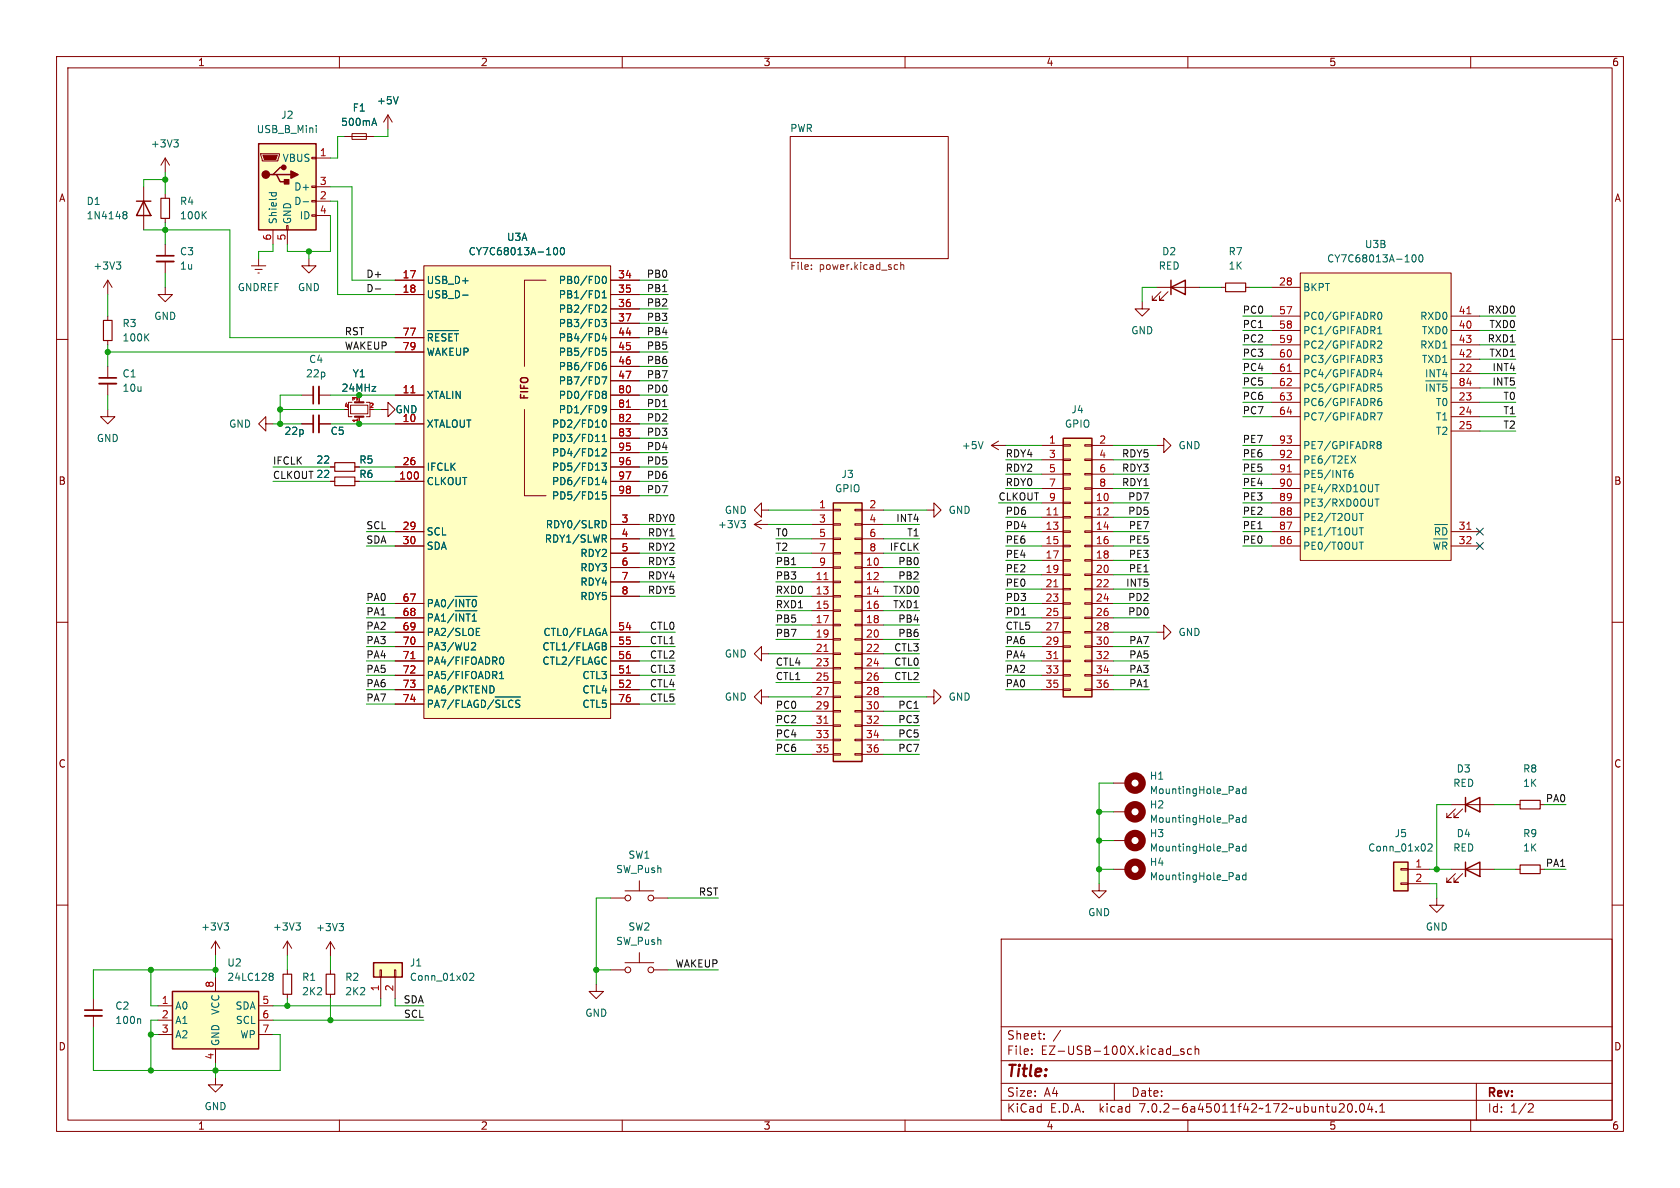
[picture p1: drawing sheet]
<svg xmlns="http://www.w3.org/2000/svg" width="297mm" height="210mm" viewBox="0 0 297 210" stroke-linecap="round" stroke-linejoin="round" font-family="sans-serif">
<g fill="none" stroke="#840000" stroke-width=".18">
<path d="M10 10h277v190h-277zM12 12h273v186h-273zM60 10v2M110 10v2M160 10v2M210 10v2M260 10v2M25.4 33v7.6M29.2 27.9l-.8 1.3M29.2 27.9v2.6M29.2 34.3v.8M29.2 38.6v.8"/>
<path d="M29.2 27.9l.8 1.3M46.1 27.2h3.3v.2l-.3 1h-2.7zM50.7 39.9h.2v.7h-.2zM55.1 38h.8v.2h-.8zM55.1 35.4h.8v.3h-.8zM55.1 32.9h.8v.2h-.8zM55.1 27.8h.8v.3h-.8zM55.9 27.9h2.5M55.9 35.6h2.5M55.9 33h2.5M55.9 38.1h2.5M61 24.1h5"/>
<path d="M62.2 23.6h2.6v1h-2.6zM68.6 20.3l-.8 1.3M68.6 20.3v2.6M68.6 20.3l.7 1.3M139.7 24.1h27.9v21.6h-27.9zM10 60h2M19 49.5l-.7 1.3M19 49.5v2.6M19 55.9v.7M19 49.5l.8 1.3M29.2 50.8v1.3h1.3l-1.3 1.2-1.3-1.2h1.3M29.2 43.2v2"/>
<path d="M29.2 46.2v2.1M44.4 47h2.6M45.1 47.6h1.3M45.6 48.3h.2M45.7 45.7v1.3M48.3 40.6v2.6M50.8 40.6v2.6M54.6 45.7v1.3h1.3l-1.3 1.3-1.3-1.3h1.3M69.8 49.5h5.1M69.8 52.1h5.1M69.8 59.7h5.1M74.9 47h33v80h-33z"/>
<path d="M96.5 49.5h-3.8v15.3M107.9 49.5h5.1M107.9 52.1h5.1M107.9 54.6h5.1M107.9 57.2h5.1M107.9 59.7h5.1M201.9 53.3v1.3h1.3l-1.3 1.3-1.2-1.3h1.2M204.5 50.8h7.6M205.2 51.6l-1.5 1.5h.8h-.8v-.8M206.5 51.6l-1.5 1.5h.7h-.7v-.8M215.9 50.8h.8M220.2 50.8h.8"/>
<path d="M224.8 50.8h5.1M224.8 58.4h5.1M224.8 55.9h5.1M229.9 48.3h26.6v50.8h-26.6zM256.5 58.4h5.1M256.5 55.9h5.1M285 60h2M19 72.4v1.3h1.3l-1.3 1.2-1.2-1.2h1.2M19 60.2v.8M19 64.8v2M19 67.8v2.1M47 74.9v-1.2l-1.3 1.2 1.3 1.3v-1.3h1.3"/>
<path d="M53.3 74.9h2.1M53.3 69.9h2.1M56.4 74.9h2M56.4 69.9h2M62 71.6h3v1.6h-3zM62.2 71.1h-.6v2.6h.6M63.5 69.9v1.2M63.5 73.7v1.2M64.8 71.1h.6v2.6h-.6M67.3 72.4h1.3v-1.3l1.2 1.3-1.2 1.3v-1.3M69.8 74.9h5.1M69.8 69.9h5.1"/>
<path d="M69.8 62.2h5.1M92.7 72.4v15.2h3.8M107.9 74.9h5.1M107.9 69.9h5.1M107.9 62.2h5.1M107.9 64.8h5.1M107.9 67.3h5.1M107.9 72.4h5.1M107.9 77.5h5.1M175.3 78.7h2.5M175.3 78.7l1.2 .8M176.5 78l-1.2 .7"/>
<path d="M184.1 78.7h3.9M188 78.6h1.2v.3h-1.2zM191.8 78.6h1.2v.3h-1.2zM193 78.7h3.8M204.5 78.7h1.2v-1.2l1.3 1.2-1.3 1.3v-1.3M224.8 66h5.1M224.8 71.1h5.1M224.8 73.7h5.1M224.8 63.5h5.1M224.8 61h5.1M224.8 68.6h5.1M224.8 78.7h5.1"/>
<path d="M256.5 66h5.1M256.5 71.1h5.1M256.5 73.7h5.1M256.5 76.2h5.1M256.5 63.5h5.1M256.5 61h5.1M256.5 68.6h5.1M58.4 85.1h.8M58.4 82.6h.8M62.7 85.1h.8M62.7 82.6h.8M69.8 94h5.1"/>
<path d="M69.8 96.5h5.1M69.8 85.1h5.1M69.8 82.6h5.1M107.9 85.1h5.1M107.9 82.6h5.1M107.9 92.7h5.1M107.9 95.3h5.1M107.9 97.8h5.1M107.9 80h5.1M107.9 87.6h5.1M133.3 92.7h2.6M133.3 92.7l1.3 .8"/>
<path d="M134.6 90.2v1.2l-1.3-1.2 1.3-1.3v1.3h1.3M134.6 91.9l-1.3 .8M143.5 92.7h3.8M143.5 95.3h3.8M143.5 97.8h3.8M143.5 90.2h3.8M147.3 97.7h1.3v.2h-1.3zM147.3 95.1h1.3v.3h-1.3zM147.3 92.6h1.3v.2h-1.3zM147.3 90h1.3v.3h-1.3zM151.1 97.7h1.3v.2h-1.3zM151.1 95.1h1.3v.3h-1.3z"/>
<path d="M151.1 92.6h1.3v.2h-1.3zM151.1 90h1.3v.3h-1.3zM152.4 92.7h3.8M152.4 95.3h3.8M152.4 97.8h3.8M152.4 90.2h3.8M163.8 90.2h1.3v-1.3l1.3 1.3-1.3 1.2v-1.2M184.1 94h3.9M184.1 96.5h3.9M184.1 91.4h3.9M184.1 88.9h3.9M184.1 86.4h3.9"/>
<path d="M184.1 83.8h3.9M184.1 81.3h3.9M184.1 99.1h3.9M188 98.9h1.2v.3h-1.2zM188 96.4h1.2v.2h-1.2zM188 93.9h1.2v.2h-1.2zM188 91.3h1.2v.3h-1.2zM188 88.8h1.2v.2h-1.2zM188 86.2h1.2v.3h-1.2zM188 83.7h1.2v.2h-1.2zM188 81.2h1.2v.2h-1.2zM191.8 98.9h1.2v.3h-1.2z"/>
<path d="M191.8 96.4h1.2v.2h-1.2zM191.8 93.9h1.2v.2h-1.2zM191.8 91.3h1.2v.3h-1.2zM191.8 88.8h1.2v.2h-1.2zM191.8 86.2h1.2v.3h-1.2zM191.8 83.7h1.2v.2h-1.2zM191.8 81.2h1.2v.2h-1.2zM193 94h3.8M193 96.5h3.8M193 91.4h3.8M193 88.9h3.8M193 86.4h3.8"/>
<path d="M193 83.8h3.8M193 81.3h3.8M193 99.1h3.8M224.8 94h5.1M224.8 96.5h5.1M224.8 91.4h5.1M224.8 88.9h5.1M224.8 86.4h5.1M224.8 83.8h5.1M224.8 81.3h5.1M256.5 94h5.1M256.5 96.5h5.1"/>
<path d="M10 110h2M69.8 106.7h5.1M69.8 109.2h5.1M69.8 111.8h5.1M69.8 114.3h5.1M69.8 116.8h5.1M69.8 119.4h5.1M107.9 111.8h5.1M107.9 114.3h5.1M107.9 116.8h5.1M107.9 119.4h5.1M107.9 100.3h5.1"/>
<path d="M107.9 102.9h5.1M107.9 105.4h5.1M134.6 115.6v1.2l-1.3-1.2 1.3-1.3v1.3h1.3M143.5 100.3h3.8M143.5 102.9h3.8M143.5 105.4h3.8M143.5 108h3.8M143.5 110.5h3.8M143.5 113h3.8M143.5 115.6h3.8M143.5 118.1h3.8M147.3 118h1.3v.2h-1.3z"/>
<path d="M147.3 115.4h1.3v.3h-1.3zM147.3 112.9h1.3v.3h-1.3zM147.3 110.4h1.3v.2h-1.3zM147.3 107.8h1.3v.3h-1.3zM147.3 105.3h1.3v.2h-1.3zM147.3 102.7h1.3v.3h-1.3zM147.3 100.2h1.3v.3h-1.3zM151.1 118h1.3v.2h-1.3zM151.1 115.4h1.3v.3h-1.3zM151.1 112.9h1.3v.3h-1.3zM151.1 110.4h1.3v.2h-1.3zM151.1 107.8h1.3v.3h-1.3z"/>
<path d="M151.1 105.3h1.3v.2h-1.3zM151.1 102.7h1.3v.3h-1.3zM151.1 100.2h1.3v.3h-1.3zM152.4 100.3h3.8M152.4 102.9h3.8M152.4 105.4h3.8M152.4 108h3.8M152.4 110.5h3.8M152.4 113h3.8M152.4 115.6h3.8M152.4 118.1h3.8M184.1 101.6h3.9"/>
<path d="M184.1 104.1h3.9M184.1 106.7h3.9M184.1 109.2h3.9M184.1 111.8h3.9M184.1 114.3h3.9M184.1 116.8h3.9M184.1 119.4h3.9M188 119.3h1.2v.2h-1.2zM188 116.7h1.2v.3h-1.2zM188 114.2h1.2v.2h-1.2zM188 111.6h1.2v.3h-1.2zM188 109.1h1.2v.2h-1.2z"/>
<path d="M188 106.6h1.2v.2h-1.2zM188 104h1.2v.3h-1.2zM188 101.5h1.2v.2h-1.2zM191.8 119.3h1.2v.2h-1.2zM191.8 116.7h1.2v.3h-1.2zM191.8 114.2h1.2v.2h-1.2zM191.8 111.6h1.2v.3h-1.2zM191.8 109.1h1.2v.2h-1.2zM191.8 106.6h1.2v.2h-1.2zM191.8 104h1.2v.3h-1.2zM191.8 101.5h1.2v.2h-1.2zM193 101.6h3.8"/>
<path d="M193 104.1h3.8M193 106.7h3.8M193 109.2h3.8M193 111.8h3.8M193 114.3h3.8M193 116.8h3.8M193 119.4h3.8M204.5 111.8h1.2v-1.3l1.3 1.3-1.3 1.2v-1.2M285 110h2M69.8 121.9h5.1M69.8 124.5h5.1M107.9 121.9h5.1"/>
<path d="M107.9 124.5h5.1M134.6 123.2v1.3l-1.3-1.3 1.3-1.3v1.3h1.3M143.5 120.7h3.8M143.5 123.2h3.8M143.5 125.7h3.8M143.5 128.3h3.8M143.5 130.8h3.8M143.5 133.4h3.8M147.3 133.2h1.3v.3h-1.3zM147.3 130.7h1.3v.2h-1.3zM147.3 128.1h1.3v.3h-1.3zM147.3 125.6h1.3v.3h-1.3z"/>
<path d="M147.3 123.1h1.3v.2h-1.3zM147.3 120.5h1.3v.3h-1.3zM151.1 133.2h1.3v.3h-1.3zM151.1 130.7h1.3v.2h-1.3zM151.1 128.1h1.3v.3h-1.3zM151.1 125.6h1.3v.3h-1.3zM151.1 123.1h1.3v.2h-1.3zM151.1 120.5h1.3v.3h-1.3zM152.4 120.7h3.8M152.4 123.2h3.8M152.4 125.7h3.8M152.4 128.3h3.8"/>
<path d="M152.4 130.8h3.8M152.4 133.4h3.8M163.8 123.2h1.3v-1.3l1.3 1.3-1.3 1.3v-1.3M184.1 121.9h3.9M188 121.8h1.2v.2h-1.2zM191.8 121.8h1.2v.2h-1.2zM193 121.9h3.8M196.8 138.4h2.6M10 160h2M107.9 158.8h2.6M110.5 157.5h5.1M113 155.7v1.8"/>
<path d="M115.6 158.8h2.5M194.3 156.2v1.3h1.3l-1.3 1.3-1.3-1.3h1.3M196.8 153.7h2.6M196.8 143.5h2.6M196.8 148.6h2.6M247.6 156.1h1.3v.2h-1.3zM247.6 153.5h1.3v.3h-1.3zM248.9 153.7h3.8M248.9 156.2h3.8M254 158.8v1.2h1.3l-1.3 1.3-1.3-1.3h1.3M256.5 153.7h7.7M256.5 142.2h7.7"/>
<path d="M257.3 154.4l-1.5 1.6h.7h-.7v-.8M257.3 143l-1.5 1.5h.7h-.7v-.7M258.6 154.4l-1.6 1.6h.8h-.8v-.8M258.6 143l-1.6 1.5h.8h-.8v-.7M268 153.7h.7M268 142.2h.7M272.3 153.7h.7M272.3 142.2h.7M285 160h2M16.5 176.5v2.1M16.5 179.6v2M27.9 177.8h2.6"/>
<path d="M38.1 166.4l-.8 1.2M38.1 166.4v2.5M38.1 172.7v2.6M38.1 166.4l.8 1.2M45.7 177.8h2.6M50.8 166.4l-.8 1.2M50.8 166.4v2.5M50.8 171.5v.7M50.8 175.8v.7M50.8 166.4l.8 1.2M58.4 166.5l-.7 1.2M58.4 166.5v2.5"/>
<path d="M58.4 171.5v.7M58.4 175.8v.7M58.4 166.5l.8 1.2M67.2 171.5h.2v1.2h-.2zM67.3 172.7v3.8M69.7 171.5h.3v1.2h-.3zM69.8 172.7v3.8M105.4 174v1.3h1.3l-1.3 1.2-1.3-1.2h1.3M107.9 171.5h2.6M110.5 170.2h5.1M113 168.4v1.8M115.6 171.5h2.5"/>
<path d="M177 166h108v32h-108zM27.9 180.3h2.6M27.9 182.9h2.6M38.1 190.5v1.3h1.3l-1.3 1.2-1.3-1.2h1.3M38.1 185.4v2.6M45.7 180.3h2.6M45.7 182.9h2.6M60 198v2M110 198v2M160 198v2M177 194.5h108M177 191.5h108"/>
<path d="M177 187.5h108M177 181.5h108M182.4 186.3v.1M182.4 185.5v.1M184.6 183.6v.1M184.6 182.8v.1M197 191.5v3M207.3 186.5h1.1M209.3 185.5l-.4-.1-.2 .2 .1 .2 .5 .2v.3h-.6M210 198v2M210.6 185.5l-.4-.1-.3 .3v.4l.2 .2h.5M211.3 185.5l.2-.1 .4 .1v.9"/>
<path d="M211.3 184.9v1.5M237.5 195.2l.1 .2v.3l-.9 .9h.9M238.4 195.2l.2-.1a.81 .81 0 0 1 .6 .6 .81 .81 0 0 1-.3 .8l-.2 .1a.81 .81 0 0 1-.3-1.4zM239.7 196.5v.1M240.5 195.2l.2-.1a.81 .81 0 0 1 .6 .6 .81 .81 0 0 1-.3 .8l-.1 .1a.81 .81 0 0 1-.4-1.4zM242.1 195l-.3 1.1h.9M242.5 195.6v1M243.3 196.5v.1M243.9 196.6h.9M243.9 195.5l.5-.4v1.5M260 198v2M261 191.5v6.5"/>
<path d="M270.4 195.1l.5 .1 .2 .3-1 1.1h1"/>
<circle cx="111" cy="158.8" r=".51"/>
<circle cx="115.1" cy="158.8" r=".51"/>
<circle cx="111" cy="171.5" r=".51"/>
<circle cx="115.1" cy="171.5" r=".51"/>
</g>
<path d="M139.7 24.1h27.9v21.6h-27.9z" fill="#fff" stroke="#fff" stroke-width=".18"/>
<path d="M143.4 47.5v.1M143.4 46.8v.2M158.3 46.8h.4M158.7 47.6h-.4M159.2 46.9l.2-.1h.3l.1 .8M159.2 46.4v1.2" fill="none" stroke="#725600" stroke-width=".18"/>
<path d="M28.4 35.1h1.6v3.5h-1.6zM18.3 56.6h1.5v3.6h-1.5zM216.7 50h3.5v1.6h-3.5zM59.2 81.8h3.5v1.5h-3.5zM59.2 84.3h3.5v1.6h-3.5zM268.7 152.9h3.6v1.5h-3.6zM268.7 141.5h3.6v1.5h-3.6zM50 172.2h1.6v3.6h-1.6zM57.7 172.2h1.5v3.6h-1.5z" fill="none" stroke="#840000" stroke-width=".2"/>
<g fill="#ffffc2" stroke="#ffffc2" stroke-width=".18">
<path d="M246.4 152.4h2.5v5.1h-2.5z"/>
<path d="M66 170.2h5.1v2.5h-5.1z"/>
<path d="M45.7 25.4h10.2v15.2h-10.2z"/>
<path d="M229.9 48.3h26.6v50.8h-26.6z"/>
<path d="M30.5 175.3h15.2v10.1h-15.2z"/>
<path d="M188 77.5h5v45.7h-5z"/>
<path d="M74.9 47h33v80h-33z"/>
<path d="M147.3 88.9h5.1v45.7h-5.1z"/>
</g>
<g fill="none" stroke="#840000" stroke-width=".25">
<path d="M24.1 35.6h2.6M25.4 35.6l1.3 2.5h-2.6zM45.7 25.4h10.2v15.2h-10.2zM48.3 30.9h.6l.6 1.2h1.3M48.9 30.9h2.5M50.2 29.6h-.7l-1.2 1.3h-.7M207 50.8l2.5-1.3v2.6zM207 49.5v2.6M188 77.5h5v45.7h-5zM147.3 88.9h5.1v45.7h-5.1zM246.4 152.4h2.5v5.1h-2.5zM259.1 153.7l2.5-1.3v2.5z"/>
<path d="M259.1 142.2l2.5-1.2v2.5zM259.1 141v2.5M259.1 152.4v2.5M30.5 175.3h15.2v10.1h-15.2zM66 170.2h5.1v2.5h-5.1z"/>
</g>
<g fill="none" stroke="#006464" stroke-width=".18">
<path d="M70.4 17.1l-.4 1.3M22 37.4h.2l.2 .3-.2 .3M22 38h.2M22.2 38l.2 .2v.2l-.2 .3h-.2M30.7 24.7h.8l-.4 .5M31.3 25.2l.2 .2v.3l-.2 .3M47.6 34.1h1.2M48.1 34.1l-.1 .3M48.8 34.1v.3M53.6 35.7h1M55.9 22.2v.1M55.9 22.6v.8"/>
<path d="M65.9 21.8h.6M66.2 20.9l.4 1.3M20.6 46.3h.7l-.4 .5M21.1 46.8l.2 .2v.3l-.2 .3M75.6 58.4h5.5M76.5 59.2l-.3-.2h-.5v1.3M77.6 59h-.6v1.3M78.8 59.1l-.5-.1-.2 .2M80 59h-.6v1.3M80.3 59h.8M80.7 59v1.3M81.8 52.2h1"/>
<path d="M98 43.9l.2-.1a.68 .68 0 0 1 .4 .6 .68 .68 0 0 1-.4 .6l-.2-.1-.1-.3zM99.2 43.9l.2-.1a.68 .68 0 0 1 .4 .6 .68 .68 0 0 1-.4 .6l-.2-.1-.1-.3zM106.4 56.5h.8l-.4 .5 .3 .1v.5l-.1 .1-.6-.1M106.5 54l.5-.1 .2 .4-.8 .9h.8M106.5 52.7h.7M106.5 51.8l.3-.4v1.3M106.6 49l.2-.2a.68 .68 0 0 1 .4 .7 .68 .68 0 0 1-.4 .6l-.2-.1-.1-.4zM106.8 58.9l-.3 1h.8M107.1 59.4v.9M243.6 59h.7M243.6 58.1l.3-.4v1.3M243.7 55.3l.2-.1a.68 .68 0 0 1 .4 .6 .68 .68 0 0 1-.4 .7l-.2-.2"/>
<path d="M249.7 45.2l.2-.2a.68 .68 0 0 1 .5 .7 .68 .68 0 0 1-.5 .6l-.2-.1-.1-.4zM250.9 45.2l.2-.2a.68 .68 0 0 1 .5 .7 .68 .68 0 0 1-.5 .6l-.2-.1-.1-.4zM105.3 78.1h.7M106.4 66.6h.9l-.6 1.3M106.5 69.4l.2-.2h.4l.1 .3-.2 .2M106.5 71.9l.2-.2 .4 .1a.84 .84 0 0 1-.3 1.2h-.2M106.5 78.1h.7M106.5 79.4l.5-.1 .2 .4-.8 .9h.8M106.5 77.2l.3-.4v1.3M106.5 69.5l.2 .2M106.5 72.3l.2 .2h.3l.2-.2M106.6 74.4l.2-.2a.68 .68 0 0 1 .4 .7 .68 .68 0 0 1-.4 .6l-.2-.1-.1-.4z"/>
<path d="M106.7 69.7h.3M106.7 69.7l-.2 .3M107 69.7l.2 .3-.1 .3-.4 .1-.2-.2M107.1 64.1h-.4a.86 .86 0 0 0 0 1.3l.4-.2 .1-.4-.2-.2h-.3l-.2 .2M107.1 61.5h-.6v.7l.2-.2 .4 .1 .1 .2-.1 .4-.1 .1-.5-.1M173.8 78.1l-.4 1.2M243.5 62.8h.8l-.4 .5 .3 .1 .1 .4-.3 .3h-.3M243.5 73h.8l-.5 1.2M243.6 78.1h.3l.2 .1 .1 .2-.3 .2M243.6 78.5l.1 .1M243.6 60.3h.4l.3 .3-.8 .9h.8M243.6 68.4h.4l.3 .2-.1 .5h-.6"/>
<path d="M243.6 67.9h.6M243.7 71l.3-.1 .3 .3-.1 .4h-.5M243.7 78.6h.2M243.7 78.6l-.1 .1M243.9 65.3l-.3 .9h.7M243.9 78.6l.3 .2-.1 .4-.2 .1h-.3M244.2 65.8v.8M244.2 70.4l-.4 .1-.2 .2M252 67.3h3.9M252.2 67.9v1.3M253.6 67.9v1.3l-.8-1.3v1.3M254 67.9h.7"/>
<path d="M254.3 67.9v1.3M255.7 67.9h-.6v.6M106.4 81.9h.8l-.4 .5 .3 .1v.5l-.1 .1-.6-.1M106.8 92a.68 .68 0 0 1 .4 .7 .68 .68 0 0 1-.4 .6M106.8 95.2l.4 .6M106.8 84.3l-.3 1h.8M107 94.6l.2 .2-.1 .3-.1 .1M107.1 84.8v.9M107.1 86.9h-.6v.7l.2-.2 .4 .1 .1 .2-.1 .4-.1 .1-.5-.1M131 92h.8l-.5 .5M131.5 92.5l.3 .3v.3l-.3 .2M238.5 83.7l.5-.1 .2 .3-.1 .4-.4 .1-.2-.1"/>
<path d="M238.8 80.6l.9 1.3M239.1 83.1l-.4 .1-.2 .2M239.7 80.6l-.9 1.3M240.3 93.3h.7M240.3 95.8h.7M240.3 90.8h.7M240.7 90.8v1.2M240.7 93.3v1.3M240.7 95.8v1.3M243.1 88.2h.7M243.1 85.7h.7M243.4 85.7v1.2"/>
<path d="M243.4 88.2v1.3M253.5 95.8l.3 1.3M253.6 92.7h2.3M254.5 93.5l-.2-.2h-.5v1.3M254.6 95.8l-.3 1.3M255.1 95.8v1.3M255.7 93.6l-.2-.2-.4-.1v1.3M75.7 108.5v1.3M76.5 106.2l-.3-.2h-.5v1.3M76.8 107.3l.5-1.3 .4 1.3M76.8 109.8l.5-1.3 .4 1.3M78.1 106.2l.2-.2 .4 .2"/>
<path d="M78.4 108.5v1.3M80.2 105.9l-1.1 1.7M80.2 108.5l-1.1 1.6M80.5 105.4h3.8M80.5 108h3.8M80.6 106v1.3M80.6 108.5v1.3M82 106v1.3l-.8-1.3v1.3M82 108.5v1.3l-.8-1.3v1.3M82.4 106h.7M82.8 106v1.3M82.8 108.5v1.3"/>
<path d="M83.5 113.6l.5 .1 .1 .3-.8 .9h.8M83.5 106.2l.3-.2 .3 .2M83.8 108.5v1.3M84.2 111.7h.4M84.2 112.3h.6M88.3 120h.7M88.3 119.1l.4-.4v1.3M88.5 116.2h.1a.68 .68 0 0 1 .5 .6 .68 .68 0 0 1-.5 .6h-.1M106.6 112h.6M106.9 113.6l.2 .3-.2 .3 .2 .1 .1 .3-.2 .3h-.5M106.9 111.1l.4 1.2M107 116.2l.2 .1"/>
<path d="M107.2 117.3l-.2 .1M76.5 124l-.3-.2h-.5v1.2M76.8 125l.5-1.2 .4 1.2M78 123.8h.8l-.5 1.2M80.2 123.7l-1.1 1.7M81.2 123.8h-.6v1.2M81.7 123.8v1.2M82.6 125l.4-1.2 .4 1.2M84.5 123.8h-.5l-.2 .3M85.8 124.1l-.2-.3h-.5v1.2M86.9 121.2a.68 .68 0 0 1 .5 .7 .68 .68 0 0 1-.5 .6M87.3 123.7l-1.1 1.7"/>
<path d="M87.5 123.2h4.5M88.4 123.8h-.5l-.2 .2M88.9 123.8v1.2M90.7 123.9l-.4-.1-.3 .3M91.9 123.8h-.5l-.2 .2M218.7 139.4l.4 .1v.8M219.1 139.7l-.4 .1M220.3 139v1.3M220.3 139.5l-.4-.1-.2 .3 .1 .5h.5M218.7 144.5l.4 .1v.8M218.7 149.6l.4 .1v.7M218.7 154.7h.4v.8"/>
<path d="M219.1 150.4h-.4M219.1 145.3l-.4 .1M219.1 144.8l-.4 .1M219.1 155.5h-.4M219.1 155h-.4M219.1 140.2l-.4 .1M219.1 149.9l-.4 .1M220.3 149.7l-.4-.1-.2 .2 .1 .6h.5M220.3 144.6l-.4-.1-.2 .3 .1 .5h.5M220.3 144.1v1.3M220.3 149.2v1.2M220.3 154.3v1.2"/>
<path d="M220.3 154.7h-.4l-.2 .2 .1 .6h.5M252.5 149.3l.4-.1 .3 .3-.8 .9h.8M39.6 163.1h.8l-.4 .5M40.2 163.6l.2 .3v.3l-.2 .2M47.8 172h.3l.2 .3-.2 .3M47.8 172.6h.3M48.1 172.6l.2 .2v.3l-.2 .2h-.3M52.3 163.1h.8l-.4 .5M52.9 163.6l.2 .3v.3l-.2 .2M59.9 163.3h.8l-.4 .4M60.5 163.7l.2 .3v.3l-.2 .2M83 172.2l.5-.2 .3 .4-.8 .9h.8"/>
<path d="M24.7 180.1l.2 .2v.6"/>
</g>
<g fill="none" stroke="#840000" stroke-width="1.3">
<circle cx="200.7" cy="138.4" r="1.27"/>
<circle cx="200.7" cy="143.5" r="1.27"/>
<circle cx="200.7" cy="153.7" r="1.27"/>
<circle cx="200.7" cy="148.6" r="1.27"/>
</g>
<path d="M27.7 46.2h3M17.5 67.8h3.1M56.4 68.3v3.1M56.4 73.4v3.1M15 179.6h3" fill="none" stroke="#840000" stroke-width=".33"/>
<path d="M27.7 45.2h3M17.5 66.8h3.1M55.4 68.3v3.1M55.4 73.4v3.1M15 178.6h3" fill="none" stroke="#840000" stroke-width=".3"/>
<g fill="#840000" stroke="#840000" stroke-width=".25">
<path d="M51.4 30.2l1.3 .7-1.3 .6z"/>
<path d="M50.3 31.8h.8v.7h-.8z"/>
<circle cx="47" cy="30.9" r=".63"/>
<circle cx="50.2" cy="29.6" r=".38"/>
</g>
<path d="M46.5 27.4h2.5l-.2 .8h-2.1z" fill="#840000" stroke="#840000" stroke-width=".18"/>
<g fill="none" stroke="#a90000" stroke-width=".18">
<path d="M259.3 55.5h.7M72.6 69.4h.8M110.7 72h.8M227.6 65.6h.7M186.3 91h.7M227.6 83.4h.7M259.3 93.6h.7M72.6 116.4h.8M110.7 119h.8M145.7 102.5h.7M145.7 115.2h.7M186.3 103.7h.7"/>
<path d="M186.3 116.4h.7M145.7 127.9h.7"/>
</g>
<path d="M62.7 73.7h1.6M62.7 71.1h1.6" fill="none" stroke="#840000" stroke-width=".38"/>
<path d="M66.3 51.1h1M117.1 51.6h.8" fill="none" stroke="#0f0f0f" stroke-width=".18"/>
<g fill="none" stroke="#009600" stroke-width=".18">
<path d="M29.2 30.5v3.8M29.2 39.4v3.8M29.2 31.8h-3.8v1.2M58.4 35.6h1.3v16.5h10.1M58.4 33h3.8v16.5h7.6M58.4 38.1v6.4h-7.6v-1.3M61 24.1h-1.3v3.8h-1.3M68.6 22.9v1.2h-2.6M19 52.1v3.8M25.4 40.6h15.2v19.1h29.2M29.2 48.3v2.5M48.3 43.2v1.3h-2.6v1.2"/>
<path d="M54.6 44.5v1.2M113 57.2h5.1M113 52.1h5.1M113 59.7h5.1M113 49.5h5.1M113 54.6h5.1M204.5 50.8h-2.6v2.5M212.1 50.8h3.8M219.7 55.9h5.1M219.7 58.4h5.1M221 50.8h3.8M261.6 55.9h6.4"/>
<path d="M261.6 58.4h6.4M19 62.2h50.8M19 61v3.8M19 69.9v2.5M48.3 74.9h5M49.5 72.4h11.5M53.3 69.9h-3.8v5M58.4 74.9h11.4M58.4 69.9h11.4M66 72.4h1.3M113 77.5h5.1M113 74.9h5.1"/>
<path d="M113 72.4h5.1M113 67.3h5.1M113 69.9h5.1M113 62.2h5.1M113 64.8h5.1M177.8 78.7h6.3M196.8 78.7h7.7M219.7 71.1h5.1M219.7 73.7h5.1M219.7 68.6h5.1M219.7 78.7h5.1M219.7 66h5.1"/>
<path d="M219.7 61h5.1M219.7 63.5h5.1M261.6 71.1h6.4M261.6 73.7h6.4M261.6 68.6h6.4M261.6 66h6.4M261.6 61h6.4M261.6 63.5h6.4M261.6 76.2h6.4M48.3 82.6h10.1M48.3 85.1h10.1M63.5 82.6h6.3"/>
<path d="M63.5 85.1h6.3M64.8 94h5M64.8 96.5h5M113 82.6h5.1M113 85.1h5.1M113 80h5.1M113 92.7h6.4M113 87.6h5.1M113 97.8h6.4M113 95.3h6.4M135.9 92.7h7.6M135.9 90.2h7.6"/>
<path d="M137.2 97.8h6.3M137.2 95.3h6.3M156.2 92.7h6.4M156.2 97.8h6.4M156.2 95.3h6.4M156.2 90.2h7.6M176.5 88.9h7.6M177.8 91.4h6.3M177.8 94h6.3M177.8 96.5h6.3M177.8 81.3h6.3M177.8 83.8h6.3"/>
<path d="M177.8 86.4h6.3M177.8 99.1h6.3M196.8 91.4h6.4M196.8 94h6.4M196.8 96.5h6.4M196.8 81.3h6.4M196.8 83.8h6.4M196.8 86.4h6.4M196.8 88.9h6.4M196.8 99.1h6.4M219.7 91.4h5.1M219.7 94h5.1"/>
<path d="M219.7 96.5h5.1M219.7 81.3h5.1M219.7 83.8h5.1M219.7 86.4h5.1M219.7 88.9h5.1M64.8 114.3h5M64.8 109.2h5M64.8 106.7h5M64.8 119.4h5M64.8 111.8h5M64.8 116.8h5M113 102.9h6.4"/>
<path d="M113 114.3h6.4M113 119.4h6.4M113 111.8h6.4M113 105.4h6.4M113 100.3h6.4M113 116.8h6.4M135.9 115.6h7.6M137.2 102.9h6.3M137.2 118.1h6.3M137.2 110.5h6.3M137.2 113h6.3M137.2 105.4h6.3"/>
<path d="M137.2 100.3h6.3M137.2 108h6.3M156.2 102.9h6.4M156.2 118.1h6.4M156.2 115.6h6.4M156.2 110.5h6.4M156.2 113h6.4M156.2 105.4h6.4M156.2 100.3h6.4M156.2 108h6.4M177.8 114.3h6.3M177.8 104.1h6.3"/>
<path d="M177.8 109.2h6.3M177.8 106.7h6.3M177.8 101.6h6.3M177.8 119.4h6.3M177.8 111.8h6.3M177.8 116.8h6.3M196.8 114.3h6.4M196.8 104.1h6.4M196.8 109.2h6.4M196.8 106.7h6.4M196.8 101.6h6.4M196.8 119.4h6.4"/>
<path d="M196.8 111.8h7.7M196.8 116.8h6.4M64.8 121.9h5M64.8 124.5h5M113 121.9h6.4M113 124.5h6.4M135.9 123.2h7.6M137.2 125.7h6.3M137.2 130.8h6.3M137.2 128.3h6.3M137.2 133.4h6.3M137.2 120.7h6.3"/>
<path d="M156.2 125.7h6.4M156.2 130.8h6.4M156.2 128.3h6.4M156.2 133.4h6.4M156.2 120.7h6.4M156.2 123.2h7.6M177.8 121.9h6.3M196.8 138.4h-2.5v17.8M196.8 121.9h6.4M107.9 158.8h-2.5v15.2M118.1 158.8h8.9M194.3 153.7h2.5"/>
<path d="M194.3 148.6h2.5M194.3 143.5h2.5M252.7 153.7h3.8M252.7 156.2h1.3v2.6M256.5 142.2h-2.5v11.5M264.2 153.7h3.8M264.2 142.2h3.8M273 153.7h3.9M273 142.2h3.9M26.7 171.5v6.3h1.2M38.1 171.5h-21.6v5M38.1 168.9v3.8"/>
<path d="M50.8 168.9v2.6M50.8 176.5v1.3M58.4 169v2.5M58.4 176.5v3.8M67.3 176.5v1.3h-19M69.8 176.5v1.3h5.1M105.4 171.5h2.5M118.1 171.5h8.9M16.5 181.6v7.6h33v-6.3h-1.2M26.7 182.9h1.2M27.9 180.3h-1.2v8.9M38.1 188v2.5"/>
<path d="M48.3 180.3h26.6"/>
</g>
<path d="M261 95.9l1.2 1.2M261 93.4l1.2 1.2M262.2 95.9l-1.2 1.2M262.2 93.4l-1.2 1.2" fill="none" stroke="#000084" stroke-width=".18"/>
<g fill="#009600" stroke="#009600" stroke-width=".18">
<circle cx="29.2" cy="40.6" r=".46"/>
<circle cx="54.6" cy="44.5" r=".46"/>
<circle cx="50.8" cy="177.8" r=".46"/>
<circle cx="58.4" cy="180.3" r=".46"/>
<circle cx="105.4" cy="171.5" r=".46"/>
<circle cx="63.5" cy="69.9" r=".46"/>
<circle cx="49.5" cy="74.9" r=".46"/>
<circle cx="63.5" cy="74.9" r=".46"/>
<circle cx="49.5" cy="72.4" r=".46"/>
<circle cx="19" cy="62.2" r=".46"/>
<circle cx="29.2" cy="31.8" r=".46"/>
<circle cx="38.1" cy="171.5" r=".46"/>
<circle cx="26.7" cy="171.5" r=".46"/>
<circle cx="26.7" cy="189.2" r=".46"/>
<circle cx="26.7" cy="182.9" r=".46"/>
<circle cx="38.1" cy="189.2" r=".46"/>
<circle cx="254" cy="153.7" r=".46"/>
<circle cx="194.3" cy="153.7" r=".46"/>
<circle cx="194.3" cy="148.6" r=".46"/>
<circle cx="194.3" cy="143.5" r=".46"/>
</g>
<text font-size="2.8" fill="#840000" x="178" y="190.8">Title:</text>
<g font-size="2.1" fill="#840000">
<text x="178" y="183.9">Sheet:</text>
<text x="186.2" y="183.9">/</text>
<text x="178" y="186.6">File:</text>
<text x="184" y="186.6">EZ-USB-100X.kicad_sch</text>
<text x="178" y="196.8">KiCad</text>
<text x="178" y="194">Size:</text>
<text x="184.6" y="194">A4</text>
<text x="185.7" y="196.8">E.D.A.</text>
<text x="194.4" y="196.8">kicad</text>
<text x="200" y="194">Date:</text>
<text x="201.5" y="196.8">7.0.2-6a45011f42~172~ubuntu20.04.1</text>
<text x="263" y="194.2">Rev:</text>
<text x="263" y="196.8">Id:</text>
<text x="267" y="196.8">1/2</text>
</g>
<g font-size="1.8" fill="#840000">
<text x="35" y="11.8">1</text>
<text x="85" y="11.8">2</text>
<text x="135" y="11.8">3</text>
<text x="185" y="11.8">4</text>
<text x="235" y="11.8">5</text>
<text x="285" y="11.8">6</text>
<text x="10.4" y="35.8">A</text>
<text x="285.4" y="35.8">A</text>
<text x="93.7" y="70.8" transform="rotate(-90 93.7 70.8)">FIFO</text>
<text x="10.3" y="85.8">B</text>
<text x="285.3" y="85.8">B</text>
<text x="10.3" y="135.8">C</text>
<text x="285.3" y="135.8">C</text>
<text x="10.3" y="185.8">D</text>
<text x="285.3" y="185.8">D</text>
<text x="35" y="199.8">1</text>
<text x="85" y="199.8">2</text>
<text x="135" y="199.8">3</text>
<text x="185" y="199.8">4</text>
<text x="235" y="199.8">5</text>
<text x="285" y="199.8">6</text>
</g>
<g font-size="1.8" fill="#006464">
<text x="45.3" y="23.7">USB_B_Mini</text>
<text x="49.6" y="21.1">J2</text>
<text x="60.2" y="22.4">500mA</text>
<text x="62.3" y="19.9">F1</text>
<text x="66.6" y="18.6">+5V</text>
<text x="139.7" y="23.4">PWR</text>
<text x="26.6" y="26.2">+3V3</text>
<text x="49.8" y="28.8">VBUS</text>
<text x="51.9" y="33.8">D+</text>
<text x="15.2" y="36.4">D1</text>
<text x="15.2" y="38.9">1N4148</text>
<text x="31.8" y="36.4">R4</text>
<text x="31.8" y="38.9">100K</text>
<text x="49.1" y="39.6" transform="rotate(-90 49.1 39.6)">Shield</text>
<text x="51.6" y="39.6" transform="rotate(-90 51.6 39.6)">GND</text>
<text x="51.9" y="36.4">D-</text>
<text x="52.9" y="38.9">ID</text>
<text x="16.4" y="47.8">+3V3</text>
<text x="31.8" y="45.3">C3</text>
<text x="31.8" y="47.8">1u</text>
<text x="82.8" y="45.3">CY7C68013A-100</text>
<text x="89.6" y="42.7">U3A</text>
<text x="204.8" y="47.8">RED</text>
<text x="205.4" y="45.3">D2</text>
<text x="217.1" y="45.3">R7</text>
<text x="217.1" y="47.8">1K</text>
<text x="234.6" y="46.5">CY7C68013A-100</text>
<text x="241.2" y="44">U3B</text>
<text x="42" y="51.6">GNDREF</text>
<text x="52.6" y="51.6">GND</text>
<text x="75.4" y="50.4">USB_D+</text>
<text x="75.4" y="52.9">USB_D-</text>
<text x="98.7" y="50.4">PB0/FD0</text>
<text x="98.7" y="52.9">PB1/FD1</text>
<text x="230.4" y="51.6">BKPT</text>
<text x="21.6" y="58">R3</text>
<text x="27.2" y="56.7">GND</text>
<text x="98.7" y="55.4">PB2/FD2</text>
<text x="98.7" y="58">PB3/FD3</text>
<text x="199.9" y="59.2">GND</text>
<text x="230.4" y="56.7">PC0/GPIFADR0</text>
<text x="230.4" y="59.2">PC1/GPIFADR1</text>
<text x="250.9" y="56.7">RXD0</text>
<text x="251.2" y="59.2">TXD0</text>
<text x="21.6" y="60.5">100K</text>
<text x="54.6" y="64.3">C4</text>
<text x="75.4" y="61.1">~{RESET}</text>
<text x="75.4" y="63.1">WAKEUP</text>
<text x="98.7" y="60.5">PB4/FD4</text>
<text x="98.7" y="63.1">PB5/FD5</text>
<text x="98.7" y="65.6">PB6/FD6</text>
<text x="230.4" y="61.8">PC2/GPIFADR2</text>
<text x="230.4" y="64.3">PC3/GPIFADR3</text>
<text x="250.9" y="61.8">RXD1</text>
<text x="251.2" y="64.3">TXD1</text>
<text x="21.6" y="66.9">C1</text>
<text x="21.6" y="69.4">10u</text>
<text x="54" y="66.9">22p</text>
<text x="60.3" y="69.4">24MHz</text>
<text x="62.3" y="66.9">Y1</text>
<text x="75.4" y="70.7">XTALIN</text>
<text x="98.7" y="68.1">PB7/FD7</text>
<text x="98.7" y="70.7">PD0/FD8</text>
<text x="230.4" y="66.9">PC4/GPIFADR4</text>
<text x="230.4" y="69.4">PC5/GPIFADR5</text>
<text x="230.4" y="71.9">PC6/GPIFADR6</text>
<text x="251.8" y="66.9">INT4</text>
<text x="251.8" y="70">~{INT5}</text>
<text x="253.7" y="71.9">T0</text>
<text x="40.4" y="75.8">GND</text>
<text x="50.2" y="77">22p</text>
<text x="58.4" y="77">C5</text>
<text x="69.9" y="73.2">GND</text>
<text x="71.1" y="74.7">10</text>
<text x="75.4" y="75.8">XTALOUT</text>
<text x="97.5" y="75.8">PD2/FD10</text>
<text x="98.7" y="73.2">PD1/FD9</text>
<text x="188.2" y="75.8">GPIO</text>
<text x="189.3" y="73.2">J4</text>
<text x="230.4" y="74.5">PC7/GPIFADR7</text>
<text x="253.7" y="74.5">T1</text>
<text x="253.7" y="77">T2</text>
<text x="17.1" y="78.3">GND</text>
<text x="55.9" y="82.1">22</text>
<text x="63.5" y="82.1">R5</text>
<text x="75.4" y="83.4">IFCLK</text>
<text x="97.5" y="78.3">PD3/FD11</text>
<text x="97.5" y="80.8">PD4/FD12</text>
<text x="97.5" y="83.4">PD5/FD13</text>
<text x="170" y="79.6">+5V</text>
<text x="208.3" y="79.6">GND</text>
<text x="230.4" y="82.1">PE6/T2EX</text>
<text x="230.4" y="79.6">PE7/GPIFADR8</text>
<text x="55.9" y="84.6">22</text>
<text x="63.5" y="84.6">R6</text>
<text x="75.4" y="85.9">CLKOUT</text>
<text x="97.5" y="85.9">PD6/FD14</text>
<text x="97.5" y="88.5">PD5/FD15</text>
<text x="147.6" y="87.2">GPIO</text>
<text x="148.7" y="84.6">J3</text>
<text x="230.4" y="89.7">PE3/RXD0OUT</text>
<text x="230.4" y="87.2">PE4/RXD1OUT</text>
<text x="230.4" y="84.6">PE5/INT6</text>
<text x="75.4" y="94.8">SCL</text>
<text x="96.4" y="93.5">RDY0/SLRD</text>
<text x="126.9" y="93.5">+3V3</text>
<text x="128.1" y="91">GND</text>
<text x="167.6" y="91">GND</text>
<text x="230.4" y="94.8">PE1/T1OUT</text>
<text x="230.4" y="92.3">PE2/T2OUT</text>
<text x="253.4" y="95.4">~{RD}</text>
<text x="75.4" y="97.3">SDA</text>
<text x="96.2" y="96.1">RDY1/SLWR</text>
<text x="102.5" y="98.6">RDY2</text>
<text x="102.5" y="101.2">RDY3</text>
<text x="230.4" y="97.3">PE0/T0OUT</text>
<text x="253.2" y="98">~{WR}</text>
<text x="102.5" y="103.7">RDY4</text>
<text x="102.5" y="106.2">RDY5</text>
<text x="75.4" y="108.1">PA0/~{INT0}</text>
<text x="75.4" y="110.7">PA1/~{INT1}</text>
<text x="75.4" y="112.6">PA2/SLOE</text>
<text x="95.9" y="112.6">CTL0/FLAGA</text>
<text x="208.3" y="112.6">GND</text>
<text x="75.4" y="115.1">PA3/WU2</text>
<text x="75.4" y="117.7">PA4/FIFOADR0</text>
<text x="95.8" y="115.1">CTL1/FLAGB</text>
<text x="95.8" y="117.7">CTL2/FLAGC</text>
<text x="128.1" y="116.4">GND</text>
<text x="75.4" y="120.2">PA5/FIFOADR1</text>
<text x="75.4" y="122.7">PA6/PKTEND</text>
<text x="75.4" y="125.9">PA7/FLAGD/~{SLCS}</text>
<text x="102.8" y="120.2">CTL3</text>
<text x="102.8" y="122.7">CTL4</text>
<text x="102.8" y="125.3">CTL5</text>
<text x="128.1" y="124">GND</text>
<text x="167.6" y="124">GND</text>
<text x="203.2" y="138">H1</text>
<text x="257.5" y="136.7">D3</text>
<text x="269.2" y="136.7">R8</text>
<text x="203.2" y="143.1">H2</text>
<text x="203.2" y="140.5">MountingHole_Pad</text>
<text x="256.9" y="139.3">RED</text>
<text x="269.2" y="139.3">1K</text>
<text x="203.2" y="145.6">MountingHole_Pad</text>
<text x="203.2" y="148.1">H3</text>
<text x="246.5" y="148.1">J5</text>
<text x="257.5" y="148.1">D4</text>
<text x="269.2" y="148.1">R9</text>
<text x="108.9" y="154.5">SW_Push</text>
<text x="111" y="152">SW1</text>
<text x="203.2" y="153.2">H4</text>
<text x="203.2" y="155.8">MountingHole_Pad</text>
<text x="203.2" y="150.7">MountingHole_Pad</text>
<text x="241.8" y="150.7">Conn_01x02</text>
<text x="256.9" y="150.7">RED</text>
<text x="269.2" y="150.7">1K</text>
<text x="35.5" y="164.7">+3V3</text>
<text x="48.2" y="164.7">+3V3</text>
<text x="55.8" y="164.8">+3V3</text>
<text x="108.9" y="167.2">SW_Push</text>
<text x="111" y="164.7">SW2</text>
<text x="192.3" y="162.1">GND</text>
<text x="252" y="164.7">GND</text>
<text x="40.1" y="171">U2</text>
<text x="40.1" y="173.5">24LC128</text>
<text x="53.3" y="173.5">R1</text>
<text x="61" y="173.5">R2</text>
<text x="72.4" y="171">J1</text>
<text x="72.4" y="173.5">Conn_01x02</text>
<text x="20.3" y="178.6">C2</text>
<text x="31" y="178.6">A0</text>
<text x="38.9" y="179.5" transform="rotate(-90 38.9 179.5)">VCC</text>
<text x="41.5" y="178.6">SDA</text>
<text x="53.3" y="176.1">2K2</text>
<text x="61" y="176.1">2K2</text>
<text x="103.4" y="179.9">GND</text>
<text x="20.3" y="181.2">100n</text>
<text x="31" y="181.2">A1</text>
<text x="31" y="183.7">A2</text>
<text x="38.9" y="184.9" transform="rotate(-90 38.9 184.9)">GND</text>
<text x="41.6" y="181.2">SCL</text>
<text x="42.4" y="183.7">WP</text>
<text x="36.1" y="196.4">GND</text>
</g>
<g font-size="1.8" fill="#a90000">
<text x="56.5" y="27.7">1</text>
<text x="56.5" y="35.3">2</text>
<text x="56.5" y="32.8">3</text>
<text x="56.5" y="37.8">4</text>
<text x="48" y="42.6" transform="rotate(-90 48 42.6)">6</text>
<text x="50.5" y="42.6" transform="rotate(-90 50.5 42.6)">5</text>
<text x="71.1" y="49.3">17</text>
<text x="71.1" y="51.8">18</text>
<text x="109.2" y="49.3">34</text>
<text x="109.2" y="51.8">35</text>
<text x="226.1" y="50.5">28</text>
<text x="71.1" y="59.4">77</text>
<text x="109.2" y="54.4">36</text>
<text x="109.2" y="56.9">37</text>
<text x="109.2" y="59.4">44</text>
<text x="226.1" y="55.6">57</text>
<text x="226.1" y="58.2">58</text>
<text x="257.8" y="58.2">40</text>
<text x="257.8" y="55.6">41</text>
<text x="71.1" y="62">79</text>
<text x="109.2" y="62">45</text>
<text x="109.2" y="64.5">46</text>
<text x="226.1" y="60.7">59</text>
<text x="226.1" y="63.2">60</text>
<text x="226.1" y="65.8">61</text>
<text x="257.8" y="65.8">22</text>
<text x="257.8" y="63.2">42</text>
<text x="257.8" y="60.7">43</text>
<text x="71.1" y="69.6">11</text>
<text x="109.2" y="67.1">47</text>
<text x="109.2" y="69.6">80</text>
<text x="226.1" y="68.3">62</text>
<text x="226.1" y="70.9">63</text>
<text x="257.8" y="70.9">23</text>
<text x="257.8" y="68.3">84</text>
<text x="109.2" y="72.1">81</text>
<text x="109.2" y="74.7">82</text>
<text x="109.2" y="77.2">83</text>
<text x="226.1" y="73.4">64</text>
<text x="257.8" y="73.4">24</text>
<text x="257.8" y="75.9">25</text>
<text x="71.1" y="82.3">26</text>
<text x="109.2" y="79.8">95</text>
<text x="109.2" y="82.3">96</text>
<text x="185.4" y="78.5">1</text>
<text x="185.4" y="81">3</text>
<text x="185.4" y="83.6">5</text>
<text x="194.3" y="78.5">2</text>
<text x="194.3" y="81">4</text>
<text x="194.3" y="83.6">6</text>
<text x="226.1" y="83.6">91</text>
<text x="226.1" y="81">92</text>
<text x="226.1" y="78.5">93</text>
<text x="70.5" y="84.8">100</text>
<text x="109.2" y="84.8">97</text>
<text x="109.2" y="87.4">98</text>
<text x="144.7" y="89.9">1</text>
<text x="153.6" y="89.9">2</text>
<text x="185.4" y="86.1">7</text>
<text x="185.4" y="88.6">9</text>
<text x="193.7" y="88.6">10</text>
<text x="194.3" y="86.1">8</text>
<text x="226.1" y="88.6">89</text>
<text x="226.1" y="86.1">90</text>
<text x="71.1" y="93.7">29</text>
<text x="109.8" y="92.5">3</text>
<text x="109.8" y="95">4</text>
<text x="144.7" y="92.5">3</text>
<text x="144.7" y="95">5</text>
<text x="153.6" y="92.5">4</text>
<text x="153.6" y="95">6</text>
<text x="184.8" y="91.2">11</text>
<text x="184.8" y="93.7">13</text>
<text x="193.7" y="91.2">12</text>
<text x="193.7" y="93.7">14</text>
<text x="226.1" y="93.7">87</text>
<text x="226.1" y="91.2">88</text>
<text x="257.8" y="93.7">31</text>
<text x="71.1" y="96.3">30</text>
<text x="109.8" y="97.5">5</text>
<text x="109.8" y="100.1">6</text>
<text x="144.7" y="97.5">7</text>
<text x="144.7" y="100.1">9</text>
<text x="153" y="100.1">10</text>
<text x="153.6" y="97.5">8</text>
<text x="184.8" y="96.3">15</text>
<text x="184.8" y="98.8">17</text>
<text x="184.8" y="101.3">19</text>
<text x="193.7" y="96.3">16</text>
<text x="193.7" y="98.8">18</text>
<text x="193.7" y="101.3">20</text>
<text x="226.1" y="96.3">86</text>
<text x="257.8" y="96.3">32</text>
<text x="71.1" y="106.4">67</text>
<text x="109.8" y="102.6">7</text>
<text x="109.8" y="105.2">8</text>
<text x="144.1" y="102.6">11</text>
<text x="144.1" y="105.2">13</text>
<text x="144.1" y="107.7">15</text>
<text x="153" y="102.6">12</text>
<text x="153" y="105.2">14</text>
<text x="153" y="107.7">16</text>
<text x="184.8" y="103.9">21</text>
<text x="184.8" y="106.4">23</text>
<text x="193.7" y="103.9">22</text>
<text x="193.7" y="106.4">24</text>
<text x="71.1" y="109">68</text>
<text x="71.1" y="111.5">69</text>
<text x="109.2" y="111.5">54</text>
<text x="144.1" y="110.2">17</text>
<text x="144.1" y="112.8">19</text>
<text x="153" y="110.2">18</text>
<text x="153" y="112.8">20</text>
<text x="184.8" y="109">25</text>
<text x="184.8" y="111.5">27</text>
<text x="193.7" y="109">26</text>
<text x="193.7" y="111.5">28</text>
<text x="71.1" y="114">70</text>
<text x="71.1" y="116.6">71</text>
<text x="71.1" y="119.1">72</text>
<text x="109.2" y="119.1">51</text>
<text x="109.2" y="114">55</text>
<text x="109.2" y="116.6">56</text>
<text x="144.1" y="115.3">21</text>
<text x="144.1" y="117.9">23</text>
<text x="153" y="115.3">22</text>
<text x="153" y="117.9">24</text>
<text x="184.8" y="114">29</text>
<text x="184.8" y="116.6">31</text>
<text x="184.8" y="119.1">33</text>
<text x="193.7" y="114">30</text>
<text x="193.7" y="116.6">32</text>
<text x="193.7" y="119.1">34</text>
<text x="71.1" y="121.7">73</text>
<text x="71.1" y="124.2">74</text>
<text x="109.2" y="121.7">52</text>
<text x="109.2" y="124.2">76</text>
<text x="144.1" y="120.4">25</text>
<text x="144.1" y="122.9">27</text>
<text x="144.1" y="125.5">29</text>
<text x="153" y="120.4">26</text>
<text x="153" y="122.9">28</text>
<text x="153" y="125.5">30</text>
<text x="184.8" y="121.7">35</text>
<text x="193.7" y="121.7">36</text>
<text x="144.1" y="128">31</text>
<text x="144.1" y="130.6">33</text>
<text x="153" y="128">32</text>
<text x="153" y="130.6">34</text>
<text x="144.1" y="133.1">35</text>
<text x="153" y="133.1">36</text>
<text x="250.2" y="153.4">1</text>
<text x="250.2" y="156">2</text>
<text x="28.5" y="177.5">1</text>
<text x="37.8" y="174.7" transform="rotate(-90 37.8 174.7)">8</text>
<text x="46.3" y="177.5">5</text>
<text x="67.1" y="175.3" transform="rotate(-90 67.1 175.3)">1</text>
<text x="69.6" y="175.3" transform="rotate(-90 69.6 175.3)">2</text>
<text x="28.5" y="180.1">2</text>
<text x="28.5" y="182.6">3</text>
<text x="46.3" y="180.1">6</text>
<text x="46.3" y="182.6">7</text>
<text x="37.8" y="187.4" transform="rotate(-90 37.8 187.4)">4</text>
</g>
<g font-size="1.8" fill="#725600">
<text x="139.7" y="48">File:</text>
<text x="144.8" y="48">power.kicad_sch</text>
</g>
<g font-size="1.8" fill="#0f0f0f">
<text x="64.8" y="49.2">D+</text>
<text x="64.8" y="51.7">D-</text>
<text x="114.2" y="51.7">PB1</text>
<text x="114.2" y="49.2">PB0</text>
<text x="61" y="59.3">RST</text>
<text x="114.2" y="59.3">PB4</text>
<text x="114.2" y="56.8">PB3</text>
<text x="114.2" y="54.3">PB2</text>
<text x="219.7" y="55.5">PC0</text>
<text x="219.7" y="58.1">PC1</text>
<text x="262.9" y="55.5">RXD0</text>
<text x="263.2" y="58.1">TXD0</text>
<text x="61" y="61.9">WAKEUP</text>
<text x="114.2" y="61.9">PB5</text>
<text x="114.2" y="64.4">PB6</text>
<text x="219.7" y="65.7">PC4</text>
<text x="219.7" y="60.6">PC2</text>
<text x="219.7" y="63.2">PC3</text>
<text x="262.9" y="60.6">RXD1</text>
<text x="263.2" y="63.2">TXD1</text>
<text x="263.7" y="65.7">INT4</text>
<text x="114.2" y="69.5">PD0</text>
<text x="114.2" y="67">PB7</text>
<text x="219.7" y="68.2">PC5</text>
<text x="219.7" y="70.8">PC6</text>
<text x="263.7" y="68.2">INT5</text>
<text x="265.7" y="70.8">T0</text>
<text x="114.2" y="77.1">PD3</text>
<text x="114.2" y="74.6">PD2</text>
<text x="114.2" y="72">PD1</text>
<text x="219.7" y="73.3">PC7</text>
<text x="265.7" y="75.9">T2</text>
<text x="265.7" y="73.3">T1</text>
<text x="48.3" y="82.2">IFCLK</text>
<text x="114.2" y="82.2">PD5</text>
<text x="114.2" y="79.7">PD4</text>
<text x="177.8" y="80.9">RDY4</text>
<text x="177.8" y="83.5">RDY2</text>
<text x="198.2" y="83.5">RDY3</text>
<text x="198.2" y="80.9">RDY5</text>
<text x="219.7" y="78.4">PE7</text>
<text x="219.7" y="83.5">PE5</text>
<text x="219.7" y="80.9">PE6</text>
<text x="48.3" y="84.7">CLKOUT 22</text>
<text x="114.2" y="87.3">PD7</text>
<text x="114.2" y="84.7">PD6</text>
<text x="176.5" y="88.6">CLKOUT</text>
<text x="177.8" y="86">RDY0</text>
<text x="198.2" y="86">RDY1</text>
<text x="199.3" y="88.6">PD7</text>
<text x="219.7" y="88.6">PE3</text>
<text x="219.7" y="86">PE4</text>
<text x="64.8" y="93.6">SCL</text>
<text x="114.4" y="94.9">RDY1</text>
<text x="114.4" y="92.4">RDY0</text>
<text x="137.2" y="94.9">T0</text>
<text x="158.3" y="92.4">INT4</text>
<text x="160.3" y="94.9">T1</text>
<text x="177.8" y="91.1">PD6</text>
<text x="177.8" y="93.6">PD4</text>
<text x="199.3" y="91.1">PD5</text>
<text x="199.4" y="93.6">PE7</text>
<text x="219.7" y="93.6">PE1</text>
<text x="219.7" y="91.1">PE2</text>
<text x="64.8" y="96.2">SDA</text>
<text x="114.4" y="97.4">RDY2</text>
<text x="114.4" y="100">RDY3</text>
<text x="137.2" y="97.4">T2</text>
<text x="137.2" y="100">PB1</text>
<text x="157.2" y="97.4">IFCLK</text>
<text x="158.7" y="100">PB0</text>
<text x="177.8" y="96.2">PE6</text>
<text x="177.8" y="101.3">PE2</text>
<text x="177.8" y="98.7">PE4</text>
<text x="199.4" y="98.7">PE3</text>
<text x="199.4" y="96.2">PE5</text>
<text x="199.4" y="101.3">PE1</text>
<text x="219.7" y="96.2">PE0</text>
<text x="64.8" y="106.3">PA0</text>
<text x="114.4" y="105.1">RDY5</text>
<text x="114.4" y="102.5">RDY4</text>
<text x="137.2" y="107.6">RXD1</text>
<text x="137.2" y="105.1">RXD0</text>
<text x="137.2" y="102.5">PB3</text>
<text x="157.8" y="105.1">TXD0</text>
<text x="157.8" y="107.6">TXD1</text>
<text x="158.7" y="102.5">PB2</text>
<text x="177.8" y="103.8">PE0</text>
<text x="177.8" y="106.3">PD3</text>
<text x="199" y="103.8">INT5</text>
<text x="199.3" y="106.3">PD2</text>
<text x="64.8" y="111.4">PA2</text>
<text x="64.8" y="114">PA3</text>
<text x="64.8" y="108.9">PA1</text>
<text x="114.8" y="114">CTL1</text>
<text x="114.8" y="111.4">CTL0</text>
<text x="137.2" y="110.1">PB5</text>
<text x="137.2" y="112.7">PB7</text>
<text x="158.7" y="110.1">PB4</text>
<text x="158.7" y="112.7">PB6</text>
<text x="177.8" y="111.4">CTL5</text>
<text x="177.8" y="114">PA6</text>
<text x="177.8" y="108.9">PD1</text>
<text x="199.3" y="108.9">PD0</text>
<text x="199.5" y="114">PA7</text>
<text x="64.8" y="119">PA5</text>
<text x="64.8" y="116.5">PA4</text>
<text x="114.8" y="116.5">CTL2</text>
<text x="114.8" y="119">CTL3</text>
<text x="137.2" y="117.8">CTL4</text>
<text x="158" y="117.8">CTL0</text>
<text x="158" y="115.2">CTL3</text>
<text x="177.8" y="116.5">PA4</text>
<text x="177.8" y="119">PA2</text>
<text x="199.5" y="119">PA3</text>
<text x="199.5" y="116.5">PA5</text>
<text x="64.8" y="124.1">PA7</text>
<text x="64.8" y="121.6">PA6</text>
<text x="114.8" y="121.6">CTL4</text>
<text x="114.8" y="124.1">CTL5</text>
<text x="137.2" y="120.3">CTL1</text>
<text x="137.2" y="125.4">PC0</text>
<text x="158" y="120.3">CTL2</text>
<text x="158.7" y="125.4">PC1</text>
<text x="177.8" y="121.6">PA0</text>
<text x="199.5" y="121.6">PA1</text>
<text x="137.2" y="127.9">PC2</text>
<text x="137.2" y="130.5">PC4</text>
<text x="158.7" y="127.9">PC3</text>
<text x="158.7" y="130.5">PC5</text>
<text x="137.2" y="133">PC6</text>
<text x="158.7" y="133">PC7</text>
<text x="273.2" y="141.9">PA0</text>
<text x="273.2" y="153.3">PA1</text>
<text x="123.4" y="158.4">RST</text>
<text x="119.3" y="171.1">WAKEUP</text>
<text x="71.2" y="177.5">SDA</text>
<text x="71.3" y="180">SCL</text>
</g>
<g font-size="1.1" fill="#a90000">
<text x="63.2" y="71" transform="rotate(-90 63.2 71)">3</text>
<text x="60.8" y="72.1">4</text>
<text x="63.2" y="74.8" transform="rotate(-90 63.2 74.8)">1</text>
<text x="65.2" y="72.1">2</text>
</g>
</svg>
